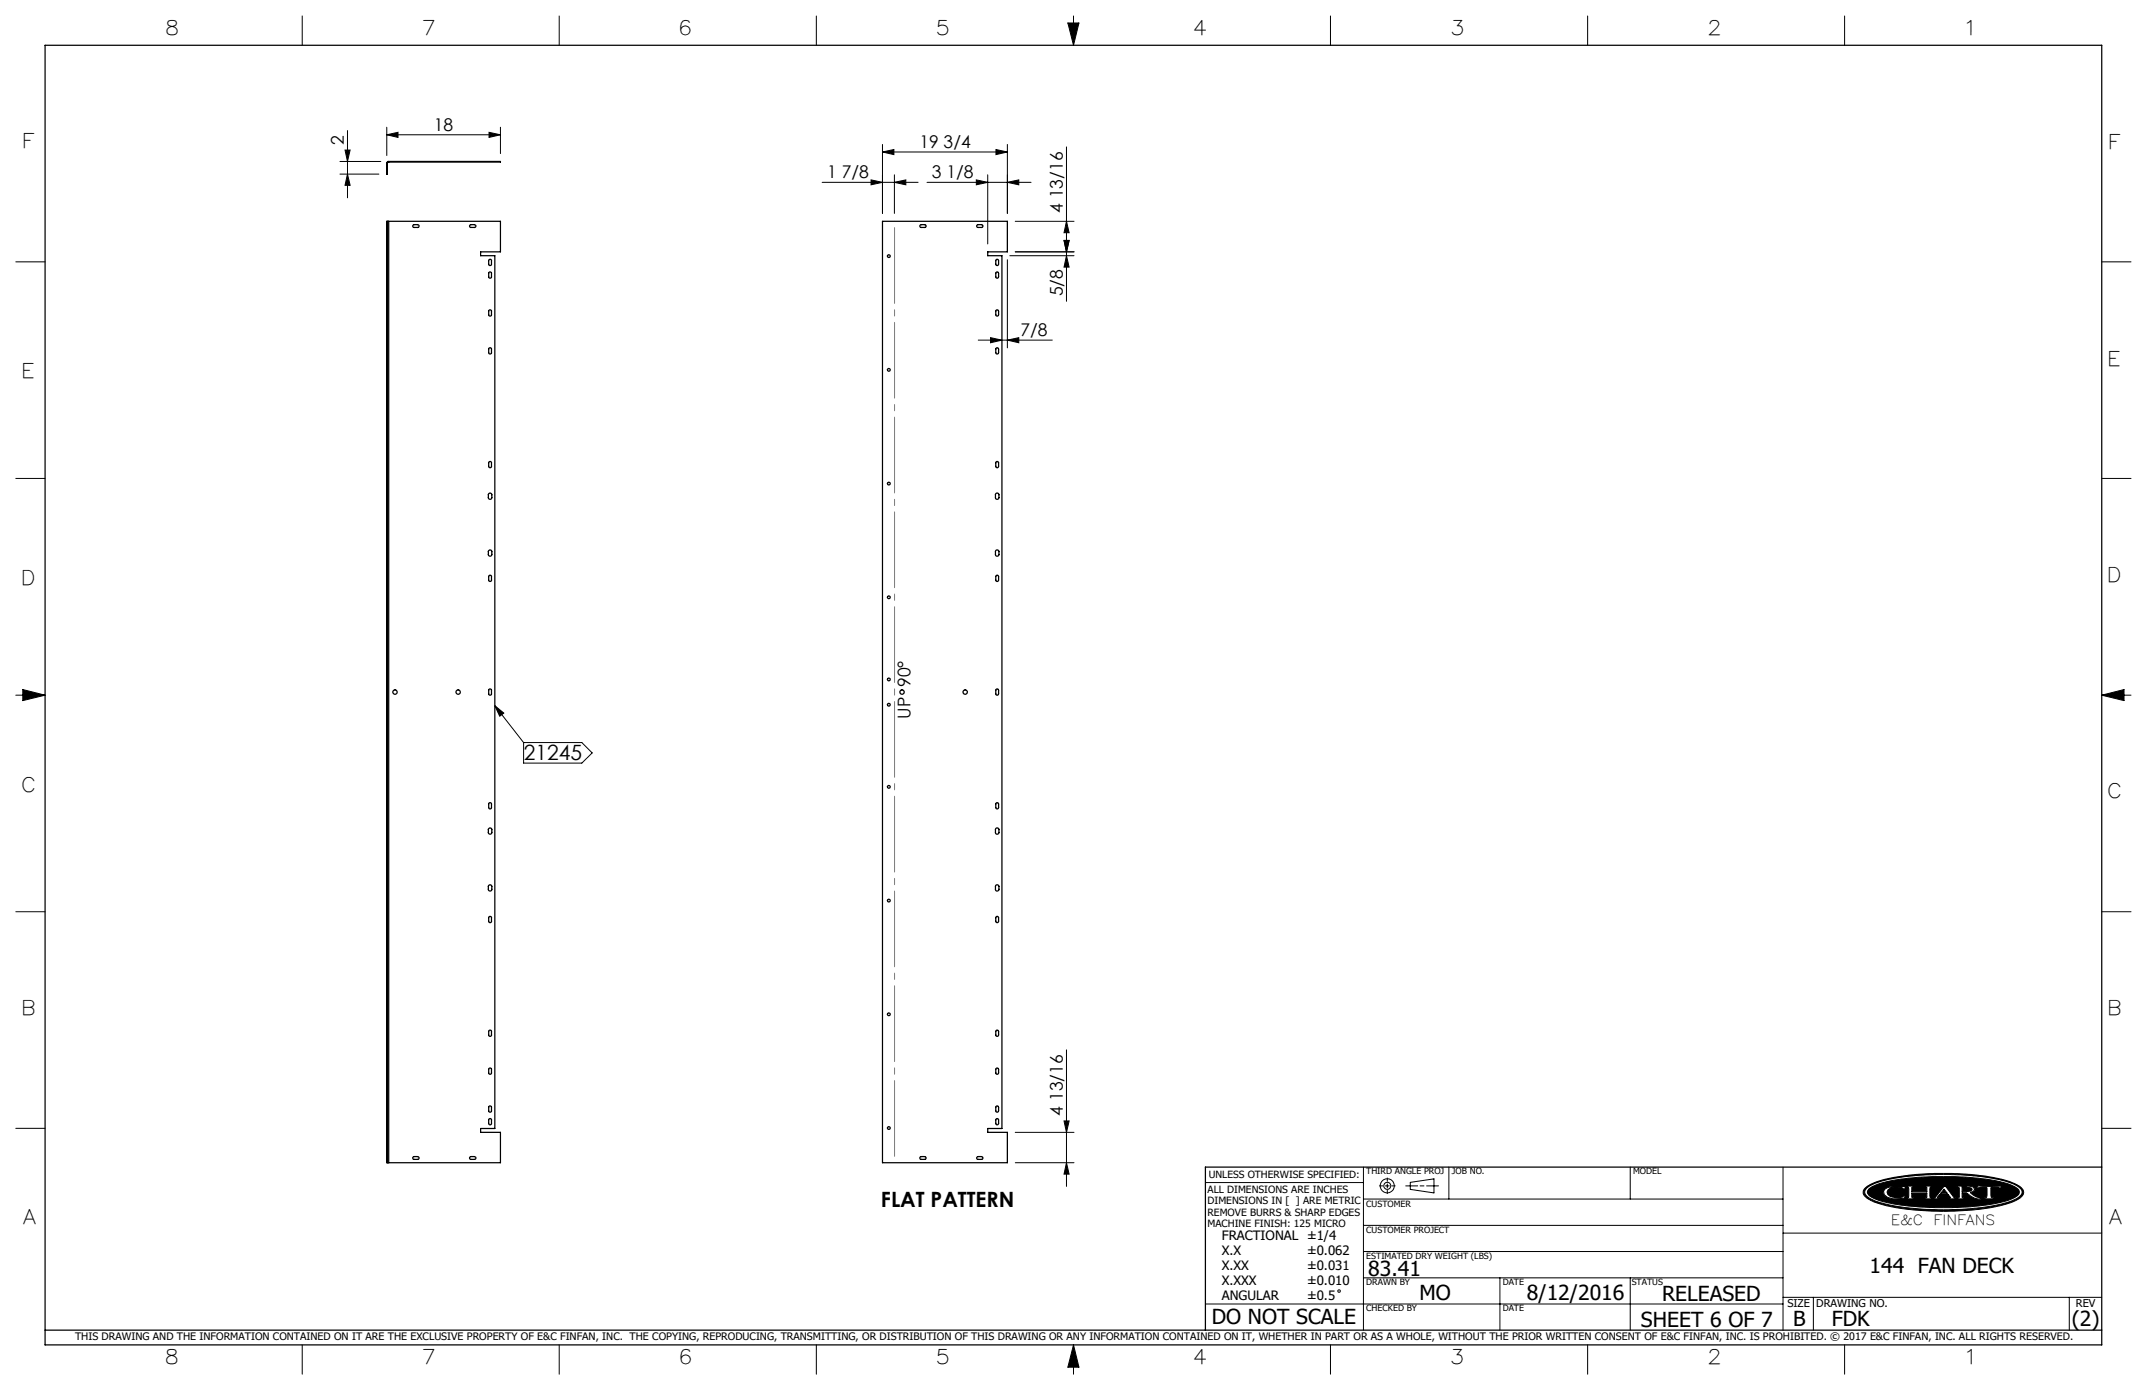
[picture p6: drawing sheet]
<svg xmlns="http://www.w3.org/2000/svg" width="432mm" height="279mm" viewBox="0 0 432 279" stroke-linecap="round" stroke-linejoin="round" font-family="sans-serif">
<g fill="none" stroke="#000" stroke-width=".2">
<path d="M60.8 3.2v5.9M112.5 3.2v5.9M164.2 3.2v5.9M214.8 4.6h2.2l-1.1 4.5zM215.9 3.2v5.9M267.6 3.2v5.9M319.3 3.2v5.9M371 3.2v5.9M68.4 32.5h8.2M68.4 35h7.8M69.4 30.2h1l-.5 2.3zM69.9 26.2v13.6"/>
<path d="M69.9 35l.5 2.3h-1zM77.8 27.1l2.2-.5v1zM77.8 25.6v5.7M77.8 27.1h22.8M98.4 26.6l2.2 .5-2.2 .5zM100.6 25.6v5.3M165.3 36.7h19.3M175.2 36.2l2.3 .5-2.3 .4zM177.5 30.6l2.3-.5v1zM177.5 29v13.9M177.5 30.6h25.1M179.9 36.7l2.3-.5v.9z"/>
<path d="M179.9 35.1v7.8M186.4 36.7h21M196.4 36.2l2.2 .5-2.2 .4zM198.6 35.1v13.9M200.3 30.1l2.3 .5-2.3 .5zM202.6 36.7l2.3-.5v.9zM202.6 29v13.9M214.5 29.5v31.1M3.2 52.6h5.9M202.6 52.2v17.7M203.1 51.4h12.9M204.2 50.6h11.8"/>
<path d="M204.2 44.5h11.8M214 48.3h1l-.5 2.3zM214.5 44.5l.5 2.3h-1zM214.5 51.4l.5 2.3h-1zM422.7 52.6h5.9M196.7 68.4h14.9M199.2 67.9l2.3 .5-2.3 .5zM202.6 68.4l2.3-.5v1zM3.2 96.2h5.9M422.7 96.2h5.9M3.2 139.7h5.9M4.6 138.6l4.5 1.1-4.5 1.1z"/>
<path d="M422.7 139.7h5.9M422.7 139.7l4.5-1.1v2.2zM99.5 141.9l5.8 7.4M99.5 141.9l1.8 1.4-.8 .7zM105.3 149.3h11.7l2.1 2-2.1 2.1h-11.7zM3.2 183.3h5.9M422.7 183.3h5.9M214.5 211v27.5M3.2 226.8h5.9M204.2 233.7h11.8M204.2 227.6h11.8M214 225.3h1l-.5 2.3z"/>
<path d="M214.5 233.7l.5 2.3h-1zM242.4 237.7h31.8M274.2 234.6v32.8M277.4 238.4h.7M278.6 238.4h.8M279 236.8v.7M279 238v.8M279 239.3v.6M279.9 238.4h.7M282.7 238.4h2.4M283.6 237.7l4.8-.7v2.8l-4.8-.7zM285.6 238.4h.8"/>
<path d="M286.9 238.4h2.4M291.4 234.6v6.4M327.9 234.6v6.4M358.6 234.6v32.8M375.3 238.7a16.2 16.2 0 0 1 7.4-2.3 55.4 55.4 0 0 1 21.3 1.1l1.9 .8a1.36 1.36 0 0 1 1.1 1.1 1.36 1.36 0 0 1-.7 1.4 23 23 0 0 1-9.9 2.4l-.5 .1a53.3 53.3 0 0 1-18.2-1.4 4.1 4.1 0 0 1-3-2 1.17 1.17 0 0 1 .6-1.2zM375.4 238.9a12.3 12.3 0 0 1 6-2.1 59.4 59.4 0 0 1 22.1 .7 4.5 4.5 0 0 1 3.1 1.9 1.36 1.36 0 0 1-.9 1.5 27.8 27.8 0 0 1-10.4 2.1l-1.1 .1a48.8 48.8 0 0 1-17.3-1.8l-1.5-.9a.94 .94 0 0 1 0-1.5zM375.8 239a15.4 15.4 0 0 1 7.6-2.1l3.6-.3 3.3-.1a44.5 44.5 0 0 1 14.2 1.7l.8 .4a1.03 1.03 0 0 1 .8 1 1.03 1.03 0 0 1-.8 1 25.5 25.5 0 0 1-9.5 2l-5 .1a43.6 43.6 0 0 1-13.5-1.6l-1.3-.8a.79 .79 0 0 1-.2-1.3zM379 239.1a5 5 0 0 1 3.5-.6h.7l-.2 .6-.5-.4a3.4 3.4 0 0 0-2.8 .4l-.2 .5 .2 .5a3.1 3.1 0 0 0 2.8 .5l.4-.3h.3l-.2 .5-.7 .1a3.6 3.6 0 0 1-3.3-.8l-.2-.6zM383.5 238.4h1.6v.2l-.6 .1v.8h3v-.8l-.5-.1v-.2h1.5v.2l-.3 .1-.1 .4 .1 1.5v.1l.3 .1v.2h-1.5v-.2h.4l.1-.2v-.8h-3v.8l.1 .2h.5v.2h-1.6v-.2l.3-.1 .1-.1v-1.5v-.4l-.4-.1zM391 239l.6 .9h-1.3zM391 238.4h.3l1.7 2.3 .5 .1v.2h-1.6v-.2l.4-.1-.5-.6h-1.7l-.5 .7h.6v.2h-1.5v-.2l.5-.1zM393.6 238.4h2.3l.9 .2 .3 .4-.2 .5-.7 .2 1.2 .9 1.1 .2v.2a4.2 4.2 0 0 1-2.9-1.1l-1-.1v.9l.6 .1v.2h-1.6v-.2h.3l.2-.2v-1.8l-.5-.2z"/>
<path d="M394.6 238.6h.9l.9 .2 .2 .3-.2 .3-1.8 .1zM397.9 238.3l1 .2 3.7-.1-.3 .5h-.2l-.1-.2h-1.6l.1 1.9 .6 .2v.2h-2.2v-.2l.7-.2v-1.8l-1.6-.1-.2 .2h-.3zM402.1 238.9h.1M422.7 226.8h5.9M274.2 256.9h84.4M274.2 251.6h84.4M274.2 246.3h84.4M274.2 241h84.4M301.7 256.9v10.5M327.9 256.9v10.5M358.6 247.9h64.1M60.8 270.3v5.9"/>
<path d="M112.5 270.3v5.9M164.2 270.3v5.9M215.9 270.3v5.9M215.9 270.3l1.1 4.5h-2.2zM242.4 262.1h116.2M267.6 270.3v5.9M319.3 270.3v5.9M358.6 260.8h64.1M364.7 260.8v6.6M371 270.3v5.9M416.2 260.8v6.6"/>
<circle cx="279" cy="238.4" r=".71"/>
<circle cx="279" cy="238.4" r="1.41"/>
<circle cx="269.3" cy="259.5" r=".25"/>
</g>
<g fill="none" stroke="#000" stroke-width=".25">
<path d="M9.1 9.1h413.6v261.2h-413.6zM77.8 32.8v2.2h.1v-2.2M77.8 32.8h.1M78.2 32.6l-.3 .2M78.2 32.5h-.2l-.2 .3M78.2 32.5v.1M78.2 32.5h22.4v.1h-22.4M77.9 44.5h.3M77.9 44.5h-.1v189.2h.1M77.9 44.5v189.2M78.2 44.5h22.4v6.1h-3.9v.8h2.8v175.4h-2.8v.8h3.9v6.1h-22.4M78.2 44.5v189.2"/>
<path d="M83.1 45.3l.9-.1 .2 .1 .1 .2-.2 .2h-.9l-.2-.2zM94.5 45.3l.9-.1 .3 .1v.2l-.2 .2h-.8l-.3-.2zM98.3 52.2l.3-.1 .2 .2v.9l-.2 .2-.3-.2zM98.3 54.8l.3-.2 .2 .3v.8l-.2 .2-.3-.2zM177.5 44.5h25.1v6.1h-4v.8h2.9v175.4h-2.9v.8h4v6.1h-25.1zM185.1 45.3l.9-.1 .3 .2-.2 .3h-.9l-.2-.2zM196.5 45.3l.9-.1 .3 .2-.2 .3h-.9l-.2-.2zM200.3 54.8l.3-.2 .2 .2v.8l-.2 .3-.3-.2zM200.4 52.1h.3l.1 .3v.7l-.2 .3-.3-.2v-.9zM98.4 62.4l.2-.1 .2 .2v.9l-.2 .1-.3-.1zM98.4 70l.2-.1 .2 .2v.9l-.2 .2-.3-.2zM200.4 62.3h.3l.1 .2v.8l-.2 .2-.3-.1v-.9z"/>
<path d="M200.4 69.9h.3l.1 .3v.7l-.2 .3-.3-.2v-.9zM98.3 99.2l.3-.1 .3 .3v.7l-.3 .3-.3-.1-.1-.2zM98.3 92.9l.3-.2 .2 .3v.8l-.2 .2-.3-.2zM200.3 99.2l.4-.1 .2 .3v.7l-.3 .3-.3-.1-.1-.2zM200.3 92.9l.4-.1 .1 .2v.7l-.2 .3-.3-.2zM98.3 110.7l.3-.2 .3 .3v.7l-.3 .3-.3-.1-.1-.2zM98.4 115.6h.3l.1 .2v.9l-.2 .2-.3-.2v-.9zM200.3 115.7l.4-.1 .1 .3v.7l-.2 .3-.3-.2zM200.4 110.6h.3l.2 .2v.7l-.3 .3-.3-.1-.1-.2v-.7zM98.4 138.6l.2-.1 .2 .2v.9l-.2 .1-.3-.1zM200.3 138.6l.4-.1 .1 .2v.8l-.2 .2-.3-.1zM98.3 166.5l.3-.1 .3 .3v.7l-.3 .3-.3-.1-.1-.2z"/>
<path d="M98.3 178l.3-.2 .3 .3v.7l-.3 .3-.3-.1-.1-.2zM98.4 161.4h.3l.1 .1v.9l-.2 .2-.3-.2v-.9zM200.3 177.9h.4l.2 .2v.7l-.3 .3-.3-.1-.1-.2zM200.4 166.4h.3l.2 .3v.7l-.3 .3-.3-.1-.1-.2v-.7zM200.4 161.4h.3l.1 .2v.7l-.2 .3-.3-.2v-.9zM98.4 184.3l.2-.1 .2 .2v.9l-.2 .2-.3-.2zM200.3 184.3l.4-.1 .1 .3v.7l-.2 .3-.3-.2zM98.4 207.2l.2-.2 .2 .3v.8l-.2 .2-.3-.2zM98.4 214.8l.2-.1 .2 .2v.9l-.2 .1-.3-.1zM200.3 207.2l.3-.2 .2 .2v.8l-.2 .3-.3-.2zM200.3 214.8l.4-.1 .1 .2v.8l-.2 .2-.3-.1zM77.9 233.7h.3"/>
<path d="M83 232.6l.3-.1h.7l.2 .1 .1 .2-.2 .2h-.9l-.2-.2zM94.5 232.6l.2-.1h.7l.3 .1v.2l-.2 .2h-.8l-.3-.2zM98.3 222.4l.3-.1 .2 .2v.9l-.2 .2-.3-.2zM98.4 224.9l.2-.1 .2 .2v.9l-.2 .2-.3-.2zM185.1 232.6l.9-.1 .3 .3-.2 .2h-.9l-.2-.2zM196.5 232.6l.9-.1 .3 .3-.2 .2h-.9l-.2-.2zM200.3 222.4l.4-.1 .1 .3v.7l-.2 .3-.3-.2zM200.4 224.9h.3l.1 .2v.7l-.2 .3-.3-.2v-.9zM422.7 234.6h-180.3v32.8M9.1 267.4h413.6"/>
<circle cx="178.7" cy="51.5" r=".27"/>
<circle cx="178.7" cy="74.3" r=".27"/>
<circle cx="178.7" cy="97.2" r=".27"/>
<circle cx="79.4" cy="139.1" r=".44"/>
<circle cx="92.1" cy="139.1" r=".44"/>
<circle cx="178.7" cy="136.6" r=".27"/>
<circle cx="178.7" cy="120.1" r=".27"/>
<circle cx="181.4" cy="139.1" r=".44"/>
<circle cx="194.1" cy="139.1" r=".44"/>
<circle cx="178.7" cy="158.2" r=".27"/>
<circle cx="178.7" cy="141.7" r=".27"/>
<circle cx="178.7" cy="181" r=".27"/>
<circle cx="178.7" cy="203.9" r=".27"/>
<circle cx="178.7" cy="226.7" r=".27"/>
</g>
<g fill="#000">
<path d="M383.5 238.4v.2h.3l.1 .2v1.8l-.1 .1-.3 .1v.2h1.6v-.2h-.5l-.1-.2v-.8h3v.9l-.5 .1v.2h1.5v-.2l-.3-.1-.1-.2v-1.6l.1-.3h.3v-.2h-1.5v.2l.5 .1v.8h-3v-.8l.6-.1v-.2zM391 238.4l-1.8 2.3-.5 .1v.2h1.5v-.2h-.6l.5-.7h1.7l.5 .6-.4 .1v.2h1.6v-.2l-.5-.1-1.7-2.3zM393.6 238.4v.2l.5 .2v1.8l-.2 .2h-.3v.2h1.6v-.2l-.6-.1v-.9l1 .1a3.7 3.7 0 0 0 2.9 1.1v-.2a3.4 3.4 0 0 1-2.3-1.1 .68 .68 0 0 0 .8-.2 .68 .68 0 0 0 0-.8l-.7-.3zM397.9 238.3l-.4 .6h.3l.2-.2 1.6 .1v1.8l-.2 .2h-.5v.2h2.2v-.2h-.5l-.2-.3v-1.7l1.6-.1 .1 .2h.2l.3-.5-4 .1zM375.8 239a13.3 13.3 0 0 1 6.5-2l2.7-.3 3.8-.2 7.5 .2a24.3 24.3 0 0 1 9.1 2 1.01 1.01 0 0 1 .7 .9 1.01 1.01 0 0 1-.7 1 21.9 21.9 0 0 1-8.6 1.9l-3.9 .2h-4.1l-3.8-.2a21.2 21.2 0 0 1-8.8-2l-.4-.3-.2-.5zM379.1 239a1.04 1.04 0 0 0 .7 1.7 7 7 0 0 0 3.2 .1l.2-.5h-.3l-.5 .4a2.56 2.56 0 0 1-2.8-.8 1.28 1.28 0 0 1 1.4-1.3h.2a1.49 1.49 0 0 1 1.4 .2l.4 .3 .2-.6h-.6a4.7 4.7 0 0 0-3.5 .5zM375.3 238.7a17.5 17.5 0 0 1 7.8-2.4l5.1-.4h4.8a34.5 34.5 0 0 1 12.5 2.2l.4 .2a1.36 1.36 0 0 1 .9 2 9.1 9.1 0 0 1-5.1 2.2l-.4 .1a58.1 58.1 0 0 1-23.1-.6 5.6 5.6 0 0 1-3.4-1.9v-.8zM375.3 238.9a1.14 1.14 0 0 0 .6 1.9 24 24 0 0 0 9.3 2.1l4.6 .3 3.7-.1a33.7 33.7 0 0 0 11.9-2.1l.4-.2a1.19 1.19 0 0 0 .9-1.2 1.19 1.19 0 0 0-.9-1.1 21.6 21.6 0 0 0-8.8-2.1l-5.1-.3-4.7 .1a30.2 30.2 0 0 0-11.1 2.1z" fill-rule="evenodd"/>
<path d="M215.9 270.3l-1.1 4.5h2.2zM214.8 4.6h2.2l-1.1 4.5zM4.6 138.6l4.5 1.1-4.5 1.1zM422.7 139.7l4.5-1.1v2.2zM391 239l-.7 .9h1.3zM394.6 238.6v.9l1.7-.1a.38 .38 0 0 0 .3-.4 .38 .38 0 0 0-.5-.3z" fill-rule="evenodd"/>
</g>
<path d="M179.9 233.7v-189.2" fill="none" stroke="#808080" stroke-width=".2" stroke-dasharray="15.2 1.3 1.3 1.3" stroke-dashoffset="-1.3"/>
<g fill="#000">
<path d="M99.5 141.9l1.8 1.4-.8 .7z"/>
<path d="M69.4 30.2h1l-.5 2.3zM69.9 35l.5 2.3h-1z"/>
<path d="M98.4 26.6l2.2 .5-2.2 .5zM77.8 27.1l2.2-.5v1z"/>
<path d="M177.5 30.6l2.3-.5v1zM200.3 30.1l2.3 .5-2.3 .5z"/>
<path d="M179.9 36.7l2.3-.5v.9zM175.2 36.2l2.3 .5-2.3 .4z"/>
<path d="M202.6 36.7l2.3-.5v.9zM196.4 36.2l2.2 .5-2.2 .4zM202.6 68.4l2.3-.5v1zM199.2 67.9l2.3 .5-2.3 .5z"/>
<path d="M214 48.3h1l-.5 2.3zM214.5 44.5l.5 2.3h-1zM214.5 233.7l.5 2.3h-1zM214 225.3h1l-.5 2.3z"/>
<path d="M214 48.3h1l-.5 2.3zM214.5 51.4l.5 2.3h-1z"/>
</g>
<g font-size="4.2">
<text x="105.3" y="152.8">21245</text>
<text x="177.2" y="242.6">FLAT PATTERN</text>
<text x="275.2" y="256.5">83.41</text>
<text x="376" y="255.9">144 FAN DECK</text>
<text x="285.5" y="261.4">MO</text>
<text x="307.1" y="261.3">8/12/2016</text>
<text x="334.3" y="261.6">RELEASED</text>
<text x="243.7" y="266.1">DO NOT SCALE</text>
<text x="330" y="266.7">SHEET 6 OF 7</text>
<text x="360.6" y="266.5">B</text>
<text x="368.4" y="266.6">FDK</text>
<text x="416.7" y="266.5">(2)</text>
</g>
<g font-size="4">
<text x="33.6" y="7.1">8</text>
<text x="85.2" y="7.1">7</text>
<text x="137" y="7.1">6</text>
<text x="188.6" y="7.1">5</text>
<text x="240.3" y="7.1">4</text>
<text x="292.1" y="7.1">3</text>
<text x="343.8" y="7.1">2</text>
<text x="395.7" y="7.1">1</text>
<text x="4.9" y="29.8">F</text>
<text x="424.5" y="29.9">F</text>
<text x="4.8" y="76">E</text>
<text x="424.3" y="73.5">E</text>
<text x="4.7" y="117.7">D</text>
<text x="424.2" y="116.9">D</text>
<text x="4.7" y="159.3">C</text>
<text x="424.2" y="160.4">C</text>
<text x="4.8" y="204">B</text>
<text x="424.3" y="204">B</text>
<text x="4.8" y="246.1">A</text>
<text x="424.3" y="246">A</text>
<text x="33.6" y="274.3">8</text>
<text x="85.2" y="274.3">7</text>
<text x="137" y="274.3">6</text>
<text x="188.6" y="274.3">5</text>
<text x="240.3" y="274.3">4</text>
<text x="292.1" y="274.3">3</text>
<text x="343.8" y="274.3">2</text>
<text x="395.8" y="274.3">1</text>
</g>
<g font-size="3.5">
<text x="69.2" y="29.1" transform="rotate(-90 69.2 29.1)">2</text>
<text x="87.3" y="26.3">18</text>
<text x="184.9" y="29.8">19 3/4</text>
<text x="166.4" y="35.9">1 7/8</text>
<text x="187.4" y="35.9">3 1/8</text>
<text x="213.8" y="42.8" transform="rotate(-90 213.8 42.8)">4 13/16</text>
<text x="213.8" y="59.6" transform="rotate(-90 213.8 59.6)">5/8</text>
<text x="205.2" y="67.6">7/8</text>
<text x="183.1" y="144.5" transform="rotate(-90 183.1 144.5)">UP 90°</text>
<text x="213.8" y="224.3" transform="rotate(-90 213.8 224.3)">4 13/16</text>
</g>
<g font-size="2.8">
<text x="380.3" y="246.2">E&amp;C</text>
<text x="388.9" y="246.2">FINFANS</text>
</g>
<g font-size="2.6">
<text x="245.7" y="249.3">FRACTIONAL ±1/4</text>
<text x="245.7" y="252.3">X.X</text>
<text x="245.7" y="255.3">X.XX</text>
<text x="262.9" y="252.3">±0.062</text>
<text x="262.9" y="255.3">±0.031</text>
<text x="245.7" y="258.3">X.XXX</text>
<text x="245.7" y="261.3">ANGULAR</text>
<text x="262.9" y="258.3">±0.010</text>
<text x="262.9" y="261.3">±0.5</text>
</g>
<g font-size="2.2">
<text x="359.5" y="262.8">SIZE</text>
<text x="365.3" y="262.7">DRAWING NO.</text>
<text x="417.5" y="262.8">REV</text>
</g>
<text font-size="2.1" x="15.1" y="269.4">THIS DRAWING AND THE INFORMATION CONTAINED ON IT ARE THE EXCLUSIVE PROPERTY OF E&amp;C FINFAN, INC. THE COPYING, REPRODUCING, TRANSMITTING, OR DISTRIBUTION OF THIS DRAWING OR ANY INFORMATION CONTAINED ON IT, WHETHER IN PART OR AS A WHOLE, WITHOUT THE PRIOR WRITTEN CONSENT OF E&amp;C FINFAN, INC. IS PROHIBITED. © 2017 E&amp;C FINFAN, INC. ALL RIGHTS RESERVED.</text>
<g font-size="2">
<text x="242.9" y="239.8">ALL DIMENSIONS ARE INCHES</text>
<text x="243.1" y="236.8">UNLESS OTHERWISE SPECIFIED:</text>
<text x="242.9" y="242.1">DIMENSIONS IN [ ] ARE METRIC</text>
<text x="242.9" y="244.4">REMOVE BURRS &amp; SHARP EDGES</text>
<text x="242.9" y="246.7">MACHINE FINISH: 125 MICRO</text>
</g>
<g font-size="1.7">
<text x="274.8" y="236.1">THIRD ANGLE PROJ</text>
<text x="292" y="236.1">JOB NO.</text>
<text x="328.5" y="236.1">MODEL</text>
<text x="274.8" y="242.5">CUSTOMER</text>
<text x="274.8" y="247.8">CUSTOMER PROJECT</text>
<text x="274.8" y="253.1">ESTIMATED DRY WEIGHT (LBS)</text>
<text x="274.8" y="258.3">DRAWN BY</text>
<text x="274.8" y="263.6">CHECKED BY</text>
<text x="302.2" y="263.6">DATE</text>
<text x="302.2" y="258.3">DATE</text>
<text x="328.2" y="258.3">STATUS</text>
</g>
</svg>
